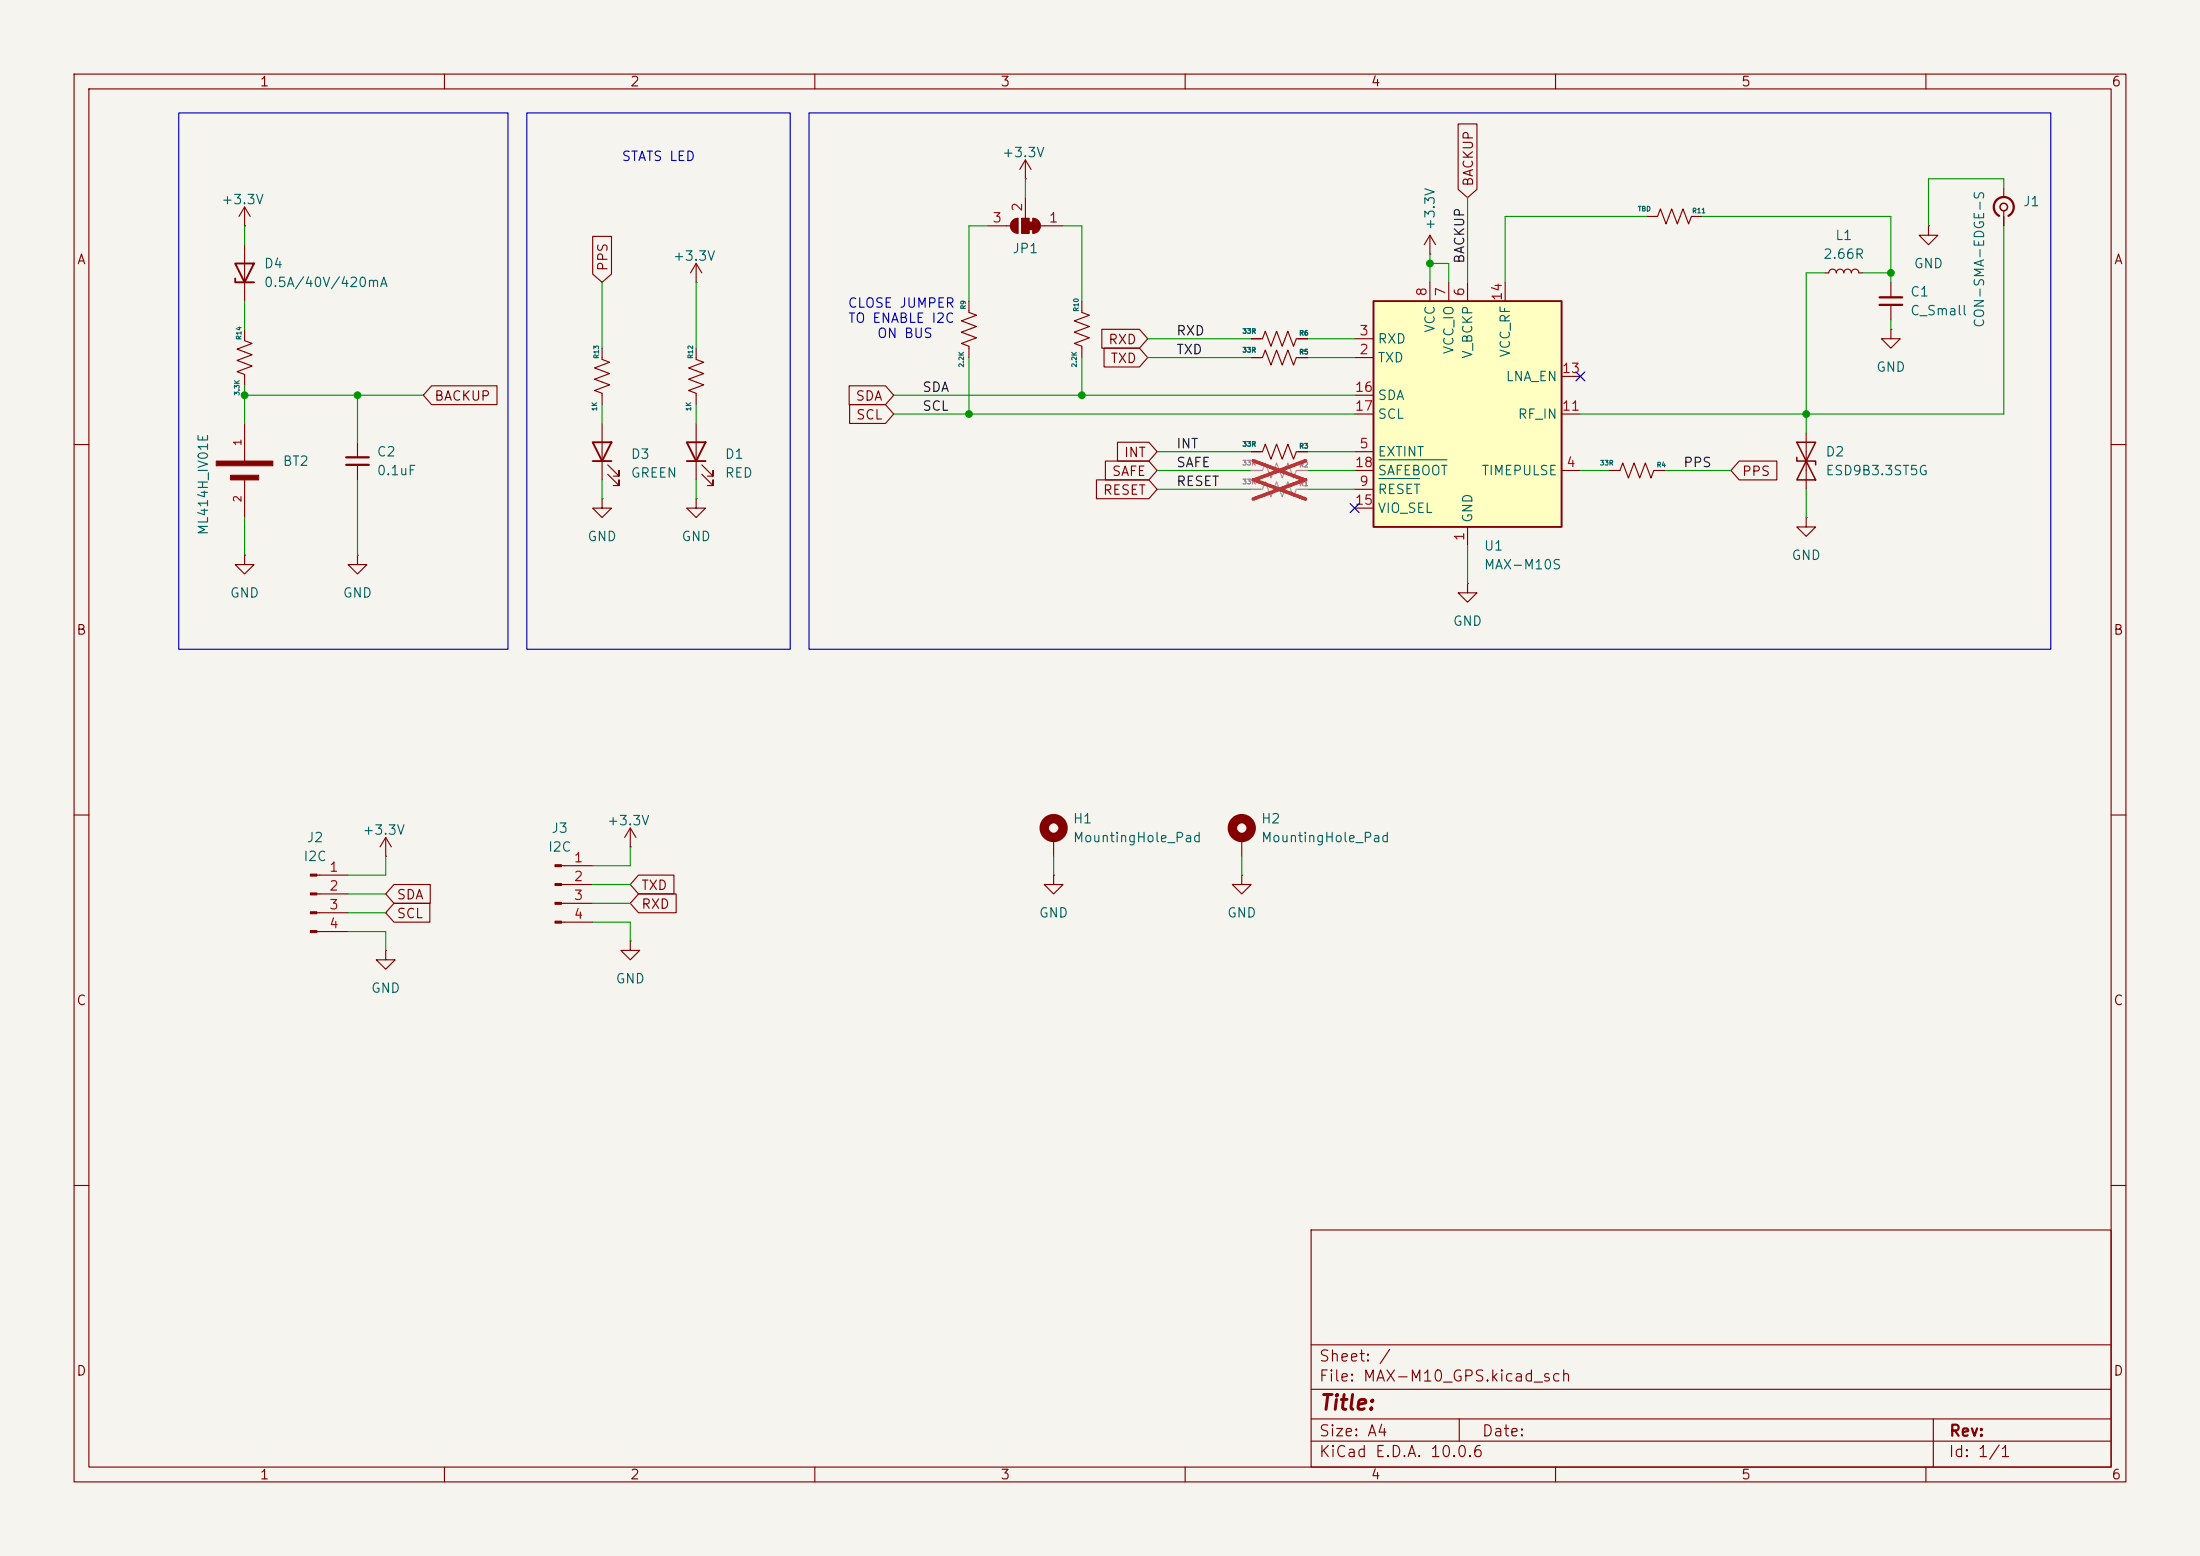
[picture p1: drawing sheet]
<svg xmlns="http://www.w3.org/2000/svg" width="297mm" height="210mm" viewBox="0 0 297 210" stroke-linecap="round" stroke-linejoin="round" font-family="sans-serif">
<path d="M0 0h297v210h-297z" fill="#f5f4ef" stroke="#f5f4ef" stroke-width=".14"/>
<g fill="none" stroke="#840000" stroke-width=".15">
<path d="M10 10h277v190h-277zM12 12h273v186h-273zM60 10v2M110 10v2M160 10v2M210 10v2M260 10v2M33 30.5h.1M33 27.9v2.6M33 33v7.6M33 27.9l-.7 1.3M33 27.9l.8 1.3"/>
<path d="M270.5 25.4v1.3M270.5 28.4v2.1M33 44.5v1.5l1 .4-2 .7 2 .8-2 .7 2 .8-2 .8 1 .3v1.6M33 57.2v5M48.3 59.7v2M81.3 47v1.5l1 .4-2 .8 2 .7-2 .8 2 .7-2 .8 1 .4v1.5M81.3 57.2v7.6M94 47v1.5l1 .4-2 .8 2 .7-2 .8 2 .7-2 .8 1 .4v1.5M94 57.2v7.6M168.9 48.3h1.5l.4-1.1 .8 2.1 .7-2.1 .8 2.1 .8-2.1 .7 2.1 .4-1h1.5M243.8 58.4v7.6M10 60h2"/>
<path d="M33 74.9v1.3h1.3l-1.3 1.3-1.3-1.3h1.3M33 74.9h.1M33 64.8v5.1M48.3 74.9v1.3h1.2l-1.2 1.3-1.3-1.3h1.3M48.3 74.9h.1M48.3 62.7v2.1M81.3 67.3v1.3h1.2l-1.2 1.3-1.3-1.3h1.3M81.3 67.3h.1M82 64l1.6 1.5v-.7v.7h-.8M82 62.7l1.6 1.6v-.8v.8h-.8M94 67.3v1.3h1.2l-1.2 1.3-1.3-1.3h1.3M94 67.3h.1"/>
<path d="M94.7 64l1.6 1.5v-.7v.7h-.8M94.7 62.7l1.6 1.6v-.8v.8h-.8M198.1 78.7v1.3h1.3l-1.3 1.3-1.3-1.3h1.3M198.1 78.7h.1M217.2 63.5h1.5l.4-1 .7 2 .8-2 .8 2 .7-2 .8 2 .4-1h1.5M243.8 69.9v1.2h1.3l-1.3 1.3-1.2-1.3h1.2M243.8 69.9h.1M285 60h2M10 110h2M52.1 115.6h.1M52.1 113l-.8 1.3M52.1 113l.7 1.3"/>
<path d="M52.1 113v2.6M142.2 118.1v1.3h1.3l-1.3 1.3-1.2-1.3h1.2M142.2 118.1h.1M142.2 113v2.6M167.6 118.1v1.3h1.3l-1.3 1.3-1.2-1.3h1.2M167.6 118.1h.1M167.6 113v2.6M285 110h2M52.1 128.3v1.2h1.2l-1.2 1.3-1.3-1.3h1.3M52.1 128.3h.1M10 160h2M177 166h108v32h-108z"/>
<path d="M285 160h2M60 198v2M110 198v2M160 198v2M177 194.5h108M177 191.5h108M177 187.5h108M177 181.5h108M197 191.5v3M210 198v2M260 198v2M261 191.5v6.5"/>
</g>
<path d="M31.7 37.6v.5h2.6M31.7 35.6h2.6l-1.3 2.5zM80 59.7h2.5l-1.2 2.5zM92.7 59.7h2.5l-1.2 2.5zM80 62.2h2.5M92.7 62.2h2.5" fill="none" stroke="#840000" stroke-width=".25"/>
<g fill="#840000" stroke="#840000" stroke-width=".14">
<path d="M29.2 62.2h7.6v.7h-7.6z"/>
<path d="M31.1 64.1h3.8v.7h-3.8z"/>
</g>
<path d="M269.9 29.1a1.35 1.35 0 0 1-.4-2 1.35 1.35 0 0 1 2.1 0 1.35 1.35 0 0 1-.5 2M46.7 61.7h3.1M46.7 62.7h3.1" fill="none" stroke="#840000" stroke-width=".3"/>
<g fill="none" stroke="#840000" stroke-width="1.3">
<circle cx="142.2" cy="111.8" r="1.27"/>
<circle cx="167.6" cy="111.8" r="1.27"/>
</g>
<g fill="none" stroke="#840000" stroke-width=".2">
<path d="M242.6 59.7h2.5l-1.3 2.5zM242.6 61.7v.5h2.5v.5M243.8 62.2l1.3 2.6h-2.5z"/>
<circle cx="270.5" cy="27.9" r=".51"/>
</g>
<path d="M185.4 40.6h25.4v30.5h-25.4z" fill="#ffffc2"/>
<path d="M185.4 40.6h25.4v30.5h-25.4z" fill="none" stroke="#840000" stroke-width=".25"/>
<g fill="none" stroke="#840000" stroke-width=".15">
<path d="M196.8 16.7h2.6v8.9l-1.3 1.1-1.3-1.1zM80 31.9h2.6v5.1l-1.3 1.1-1.3-1.1zM94 38.1h.1M94 35.6l-.8 1.2M94 35.6l.7 1.2M94 35.6v2.5M133.3 30.5h3.1M137.4 29.5v2M138.4 24.1h.1M138.4 21.6l-.7 1.3M138.4 21.6l.8 1.3M138.4 21.6v2.5"/>
<path d="M138.4 26.7v2.8M139.4 29.5v2M140.5 30.5h3M193 34.3h.1M193 31.8v2.5M193 38.1v2.5M193 31.8l-.7 1.2M193 31.8l.8 1.2M195.6 38.1v2.5M198.1 38.1v2.5M203.2 38.1v2.5M222.2 29.2h1.6l.4-1 .7 2 .8-2 .7 2 .8-2 .8 2 .3-1h1.6"/>
<path d="M246.4 36.8h.5a.51 .51 0 0 1 .5-.5 .51 .51 0 0 1 .5 .5 .51 .51 0 0 1 .5-.5 .51 .51 0 0 1 .5 .5 .51 .51 0 0 1 .5-.5 .51 .51 0 0 1 .5 .5 .51 .51 0 0 1 .5-.5 .51 .51 0 0 1 .6 .5h.5M255.3 38.1v2M260.3 30.5v1.3h1.3l-1.3 1.2-1.2-1.2h1.2M260.3 30.5h.1M58.3 52.1h8.8v2.5h-8.8l-1.2-1.3zM114.6 52.1h4.9l1.1 1.2-1.1 1.3h-4.9zM114.7 54.6h4.8l1.1 1.3-1.1 1.3h-4.8zM130.8 40.6v1.6l1 .3-2 .8 2 .8-2 .7 2 .8-2 .8 1 .3v1.6M146 40.6v1.6l1.1 .3-2.1 .8 2.1 .8-2.1 .7 2.1 .8-2.1 .8 1 .3v1.6M148.7 44.4h5.1l1.1 1.3-1.1 1.3h-5.1zM149 47h4.8l1.1 1.3-1.1 1.2h-4.8zM150.9 59.7h4.2l1.1 1.3-1.1 1.2h-4.2z"/>
<path d="M168.9 45.7h1.5l.4-1 .8 2 .7-2 .8 2 .8-2 .7 2 .4-1h1.5M168.9 48.3h1.3M175.3 48.3h1.2M182.9 48.3h2.5M182.9 45.7h2.5M182.9 55.9h2.5M182.9 53.3h2.5M210.8 55.9h2.6M210.8 50.8h2.6M255.3 44.5v1.2h1.2l-1.2 1.3-1.3-1.3h1.3M255.3 44.5h.1M255.3 41.1v2.1"/>
<path d="M148 64.8h7.1l1.1 1.2-1.1 1.3h-7.1zM149.2 62.2h5.9l1.1 1.3-1.1 1.3h-5.9zM168.9 61h1.5l.4-1.1 .8 2.1 .7-2.1 .8 2.1 .8-2.1 .7 2.1 .4-1h1.5M182.9 63.5h2.5M182.9 61h2.5M182.9 66h2.5M182.9 68.6h2.5M198.1 71.1v2.6M210.8 63.5h2.6M234.8 62.2h5.1v2.6h-5.1l-1.1-1.3zM42.8 118.1h4.2M53.2 119.4h4.9v2.5h-4.9l-1.1-1.2z"/>
<path d="M75.8 116.8h4.2M75.8 119.4h4.2M85.1 114.3h.1M85.1 111.8l-.8 1.2M85.1 111.8l.8 1.2M85.1 111.8v2.5M86.2 118.1h4.8v2.6h-4.8l-1.1-1.3zM42.8 120.7h4.2M42.8 123.2h4.2M42.8 125.7h4.2M53.2 121.9h4.8v2.6h-4.8l-1.1-1.3zM75.8 121.9h4.2"/>
<path d="M75.8 124.5h4.2M85.1 127v1.3h1.3l-1.3 1.2-1.3-1.2h1.3M85.1 127h.1M86.2 120.6h5.1v2.6h-5.1l-1.1-1.3z"/>
</g>
<path d="M186.2 64.6h5.4M186.2 62.1h9.1" fill="none" stroke="#006464" stroke-width=".15"/>
<path d="M253.7 40.1h3.1M253.7 41.1h3.1" fill="none" stroke="#840000" stroke-width=".3"/>
<g fill="#840000" stroke="#840000" stroke-width=".15">
<path d="M74.9 116.7h.9v.3h-.9z"/>
<path d="M74.9 119.3h.9v.2h-.9z"/>
<path d="M74.9 121.8h.9v.2h-.9z"/>
<path d="M74.9 124.3h.9v.3h-.9z"/>
<path d="M41.9 118h.9v.2h-.9z"/>
<path d="M41.9 120.5h.9v.3h-.9z"/>
<path d="M41.9 123.1h.9v.2h-.9z"/>
<path d="M41.9 125.6h.9v.3h-.9z"/>
<path d="M138.9 30h.5v1h-.5z"/>
<path d="M139.4 29.5a1.02 1.02 0 0 1 1.1 1 1.02 1.02 0 0 1-1.1 1z"/>
<path d="M137.9 29.5h1v2h-1z"/>
<path d="M136.7 29.8l.4-.3h.3v2a1.02 1.02 0 0 1-.9-.6 1.02 1.02 0 0 1 .2-1.1z"/>
</g>
<path d="M168.9 66h1.5l.4-1 .8 2.1 .7-2.1 .8 2.1 .8-2.1 .7 2.1 .4-1.1h1.5M168.9 63.5h1.5l.4-1 .8 2 .7-2 .8 2 .8-2 .7 2 .4-1h1.5" fill="none" stroke="#9c9b98" stroke-width=".15"/>
<path d="M169.2 64.7l7.1 2.7M169.2 62.2l7.1 2.6M176.3 64.7l-7.1 2.7M176.3 62.2l-7.1 2.6" fill="none" stroke="#e12e31" stroke-width=".46"/>
<g fill="none" stroke="#009600" stroke-width=".15">
<path d="M33 30.5v2.5M81.3 38.1v8.9M94 38.1v8.9M133.3 30.5h-2.5v10.1M138.4 24.1v2.6M143.5 30.5h2.5v10.1M193 34.3v3.8M193 35.6h2.6v2.5M198.1 26.7v11.4M222.2 29.2h-19v8.9M229.9 29.2h25.4v8.9M246.4 36.8h-2.6v21.6"/>
<path d="M251.5 36.8h3.8M270.5 30.5v25.4h-57.1M270.5 25.4v-1.3h-10.2v6.4M33 53.3h24.1M33 40.6v3.9M33 52.1v5.1M48.3 53.3v6.4M81.3 54.6v2.6M94 54.6v2.6M120.6 55.9h62.3M120.6 53.3h62.3M130.8 48.3v7.6"/>
<path d="M146 48.3v5M154.9 45.7h14M154.9 48.3h14M176.5 45.7h6.4M176.5 48.3h6.4M255.3 43.2v1.3M33 69.9v5M48.3 64.8v10.1M81.3 64.8v2.5M94 64.8v2.5M156.2 66h12.7M156.2 63.5h12.7"/>
<path d="M156.2 61h12.7M176.5 66h6.4M176.5 63.5h6.4M176.5 61h6.4M198.1 73.7v5M213.4 63.5h3.8M224.8 63.5h8.9M243.8 66v3.9M52.1 115.6v2.5h-5.1M80 119.4h5.1M85.1 114.3v2.5h-5.1M142.2 115.6v2.5"/>
<path d="M167.6 115.6v2.5M47 125.7h5.1v2.6M47 123.2h5.1M47 120.7h5.1M80 124.5h5.1v2.5M80 121.9h5.1"/>
</g>
<path d="M212.8 50.2l1.2 1.2M214 50.2l-1.2 1.2M182.3 68l1.2 1.2M183.5 68l-1.2 1.2" fill="none" stroke="#000084" stroke-width=".15"/>
<path d="M24.1 15.2h44.5v72.4h-44.5zM71.1 15.2h35.6v72.4h-35.6zM109.2 15.2h167.7v72.4h-167.7z" fill="none" stroke="#0000c2" stroke-width=".15"/>
<g fill="#009600" stroke="#009600" stroke-width=".14">
<circle cx="48.3" cy="53.3" r=".46"/>
<circle cx="33" cy="53.3" r=".46"/>
<circle cx="146" cy="53.3" r=".46"/>
<circle cx="130.8" cy="55.9" r=".46"/>
<circle cx="193" cy="35.6" r=".46"/>
<circle cx="243.8" cy="55.9" r=".46"/>
<circle cx="255.3" cy="36.8" r=".46"/>
</g>
<text font-size="2" fill="#840000" x="178" y="190.8">Title:</text>
<g font-size="1.5" fill="#840000">
<text x="178" y="184.1">Sheet: /</text>
<text x="178" y="186.8">File: MAX-M10_GPS.kicad_sch</text>
<text x="178" y="197">KiCad E.D.A. 10.0.6</text>
<text x="178" y="194.2">Size: A4</text>
<text x="200" y="194.2">Date:</text>
<text x="263" y="197">Id: 1/1</text>
<text x="263" y="194.2">Rev:</text>
</g>
<g font-size="1.3" fill="#840000">
<text x="35" y="12">1</text>
<text x="85" y="12">2</text>
<text x="135" y="12">3</text>
<text x="185" y="12">4</text>
<text x="235" y="12">5</text>
<text x="285" y="12">6</text>
<text x="199.2" y="25.3" transform="rotate(-90 199.2 25.3)">BACKUP</text>
<text x="10.3" y="36">A</text>
<text x="285.3" y="36">A</text>
<text x="82.3" y="36.7" transform="rotate(-90 82.3 36.7)">PPS</text>
<text x="149.5" y="46.8">RXD</text>
<text x="149.8" y="49.3">TXD</text>
<text x="58.6" y="54.4">BACKUP</text>
<text x="115.4" y="54.4">SDA</text>
<text x="115.5" y="56.9">SCL</text>
<text x="150" y="64.6">SAFE</text>
<text x="151.7" y="62">INT</text>
<text x="235.1" y="64.6">PPS</text>
<text x="148.8" y="67.1">RESET</text>
<text x="10.2" y="86">B</text>
<text x="285.2" y="86">B</text>
<text x="53.5" y="121.7">SDA</text>
<text x="53.5" y="124.2">SCL</text>
<text x="86.5" y="123">RXD</text>
<text x="86.5" y="120.4">TXD</text>
<text x="10.2" y="136">C</text>
<text x="285.2" y="136">C</text>
<text x="10.2" y="186">D</text>
<text x="285.2" y="186">D</text>
<text x="35" y="200">1</text>
<text x="85" y="200">2</text>
<text x="135" y="200">3</text>
<text x="185" y="200">4</text>
<text x="235" y="200">5</text>
<text x="285" y="200">6</text>
</g>
<g font-size="1.3" fill="#0000c2">
<text x="83.8" y="22">STATS LED</text>
<text x="114.4" y="41.8">CLOSE JUMPER</text>
<text x="114.4" y="43.9">TO ENABLE I2C</text>
<text x="118.3" y="45.9">ON BUS</text>
</g>
<g font-size="1.3" fill="#006464">
<text x="135.2" y="21.5">+3.3V</text>
<text x="29.8" y="27.9">+3.3V</text>
<text x="273" y="28.2">J1</text>
<text x="90.8" y="35.5">+3.3V</text>
<text x="136.6" y="34.5">JP1</text>
<text x="194" y="31.2" transform="rotate(-90 194 31.2)">+3.3V</text>
<text x="246" y="35.3">2.66R</text>
<text x="247.7" y="32.7">L1</text>
<text x="35.5" y="36.5">D4</text>
<text x="35.5" y="39.1">0.5A/40V/420mA</text>
<text x="257.8" y="40.3">C1</text>
<text x="258.3" y="36.5">GND</text>
<text x="185.9" y="46.7">RXD</text>
<text x="194" y="45" transform="rotate(-90 194 45)">VCC</text>
<text x="196.5" y="47.9" transform="rotate(-90 196.5 47.9)">VCC_IO</text>
<text x="257.8" y="42.9">C_Small</text>
<text x="268.2" y="44.3" transform="rotate(-90 268.2 44.3)">CON-SMA-EDGE-S</text>
<text x="185.9" y="49.2">TXD</text>
<text x="199.1" y="48.5" transform="rotate(-90 199.1 48.5)">V_BCKP</text>
<text x="203.2" y="51.8">LNA_EN</text>
<text x="204.2" y="48.3" transform="rotate(-90 204.2 48.3)">VCC_RF</text>
<text x="253.2" y="50.5">GND</text>
<text x="185.9" y="54.3">SDA</text>
<text x="185.9" y="56.8">SCL</text>
<text x="204.8" y="56.8">RF_IN</text>
<text x="38.1" y="63.2">BT2</text>
<text x="50.8" y="61.9">C2</text>
<text x="50.8" y="64.5">0.1uF</text>
<text x="85.1" y="62.2">D3</text>
<text x="85.1" y="64.8">GREEN</text>
<text x="97.8" y="62.2">D1</text>
<text x="97.8" y="64.8">RED</text>
<text x="185.9" y="61.9">EXTINT</text>
<text x="185.9" y="64.5">SAFEBOOT</text>
<text x="199.9" y="64.5">TIMEPULSE</text>
<text x="246.4" y="61.9">D2</text>
<text x="246.4" y="64.5">ESD9B3.3ST5G</text>
<text x="185.9" y="67">RESET</text>
<text x="185.9" y="69.5">VIO_SEL</text>
<text x="199.1" y="70.6" transform="rotate(-90 199.1 70.6)">GND</text>
<text x="28.4" y="72.3" transform="rotate(-90 28.4 72.3)">ML414H_IV01E</text>
<text x="79.2" y="73.4">GND</text>
<text x="91.9" y="73.4">GND</text>
<text x="200.2" y="74.6">U1</text>
<text x="200.2" y="77.2">MAX-M10S</text>
<text x="241.8" y="75.9">GND</text>
<text x="31" y="81">GND</text>
<text x="46.2" y="81">GND</text>
<text x="196.1" y="84.8">GND</text>
<text x="41.3" y="114">J2</text>
<text x="48.8" y="113">+3.3V</text>
<text x="74.3" y="112.7">J3</text>
<text x="81.9" y="111.7">+3.3V</text>
<text x="144.8" y="111.5">H1</text>
<text x="144.8" y="114">MountingHole_Pad</text>
<text x="170.2" y="111.5">H2</text>
<text x="170.2" y="114">MountingHole_Pad</text>
<text x="40.9" y="116.5">I2C</text>
<text x="73.9" y="115.3">I2C</text>
<text x="140.2" y="124.2">GND</text>
<text x="165.6" y="124.2">GND</text>
<text x="50" y="134.3">GND</text>
<text x="83" y="133">GND</text>
</g>
<g font-size="1.3" fill="#a90000">
<text x="138.3" y="28.7" transform="rotate(-90 138.3 28.7)">2</text>
<text x="133.9" y="30.3">3</text>
<text x="141.5" y="30.3">1</text>
<text x="192.9" y="40.1" transform="rotate(-90 192.9 40.1)">8</text>
<text x="195.4" y="40.1" transform="rotate(-90 195.4 40.1)">7</text>
<text x="198" y="40.1" transform="rotate(-90 198 40.1)">6</text>
<text x="203.1" y="40.7" transform="rotate(-90 203.1 40.7)">14</text>
<text x="183.4" y="45.6">3</text>
<text x="182.8" y="53.2">16</text>
<text x="183.4" y="48.1">2</text>
<text x="210.8" y="50.7">13</text>
<text x="182.8" y="55.7">17</text>
<text x="210.8" y="55.7">11</text>
<text x="182.8" y="63.4">18</text>
<text x="183.4" y="60.8">5</text>
<text x="183.4" y="65.9">9</text>
<text x="211.4" y="63.4">4</text>
<text x="182.8" y="68.4">15</text>
<text x="198" y="73.1" transform="rotate(-90 198 73.1)">1</text>
<text x="44.4" y="118">1</text>
<text x="77.4" y="116.7">1</text>
<text x="77.4" y="119.2">2</text>
<text x="44.4" y="120.5">2</text>
<text x="44.4" y="123.1">3</text>
<text x="44.4" y="125.6">4</text>
<text x="77.4" y="121.8">3</text>
<text x="77.4" y="124.3">4</text>
</g>
<g font-size="1.3" fill="#0f0f0f">
<text x="198" y="35.7" transform="rotate(-90 198 35.7)">BACKUP</text>
<text x="158.7" y="45.6">RXD</text>
<text x="124.4" y="53.2">SDA</text>
<text x="158.7" y="48.1">TXD</text>
<text x="124.4" y="55.8">SCL</text>
<text x="158.7" y="63.4">SAFE</text>
<text x="158.7" y="60.8">INT</text>
<text x="158.7" y="65.9">RESET</text>
<text x="227.2" y="63.4">PPS</text>
</g>
<g font-size="1" fill="#a90000">
<text x="32.8" y="60.3" transform="rotate(-90 32.8 60.3)">1</text>
<text x="32.8" y="67.9" transform="rotate(-90 32.8 67.9)">2</text>
</g>
<g font-size=".6" fill="#006464">
<text x="221.1" y="28.7">TBD</text>
<text x="228.4" y="28.9">R11</text>
<text x="130.5" y="41.8" transform="rotate(-90 130.5 41.8)">R9</text>
<text x="32.7" y="45.9" transform="rotate(-90 32.7 45.9)">R14</text>
<text x="145.8" y="42.1" transform="rotate(-90 145.8 42.1)">R10</text>
<text x="167.7" y="47.7">33R</text>
<text x="167.7" y="45.2">33R</text>
<text x="175.3" y="48">R5</text>
<text x="175.3" y="45.4">R6</text>
<text x="32.5" y="53.5" transform="rotate(-90 32.5 53.5)">3.3K</text>
<text x="81" y="48.5" transform="rotate(-90 81 48.5)">R13</text>
<text x="93.7" y="48.5" transform="rotate(-90 93.7 48.5)">R12</text>
<text x="130.3" y="49.7" transform="rotate(-90 130.3 49.7)">2.2K</text>
<text x="145.5" y="49.7" transform="rotate(-90 145.5 49.7)">2.2K</text>
<text x="80.7" y="55.5" transform="rotate(-90 80.7 55.5)">1K</text>
<text x="93.4" y="55.5" transform="rotate(-90 93.4 55.5)">1K</text>
<text x="167.7" y="60.4">33R</text>
<text x="175.3" y="60.7">R3</text>
<text x="215.9" y="63">33R</text>
<text x="223.6" y="63.2">R4</text>
</g>
<g font-size=".6" fill="#939391">
<text x="167.7" y="65.5">33R</text>
<text x="167.7" y="63">33R</text>
<text x="175.3" y="65.8">R1</text>
<text x="175.3" y="63.2">R2</text>
</g>
</svg>
